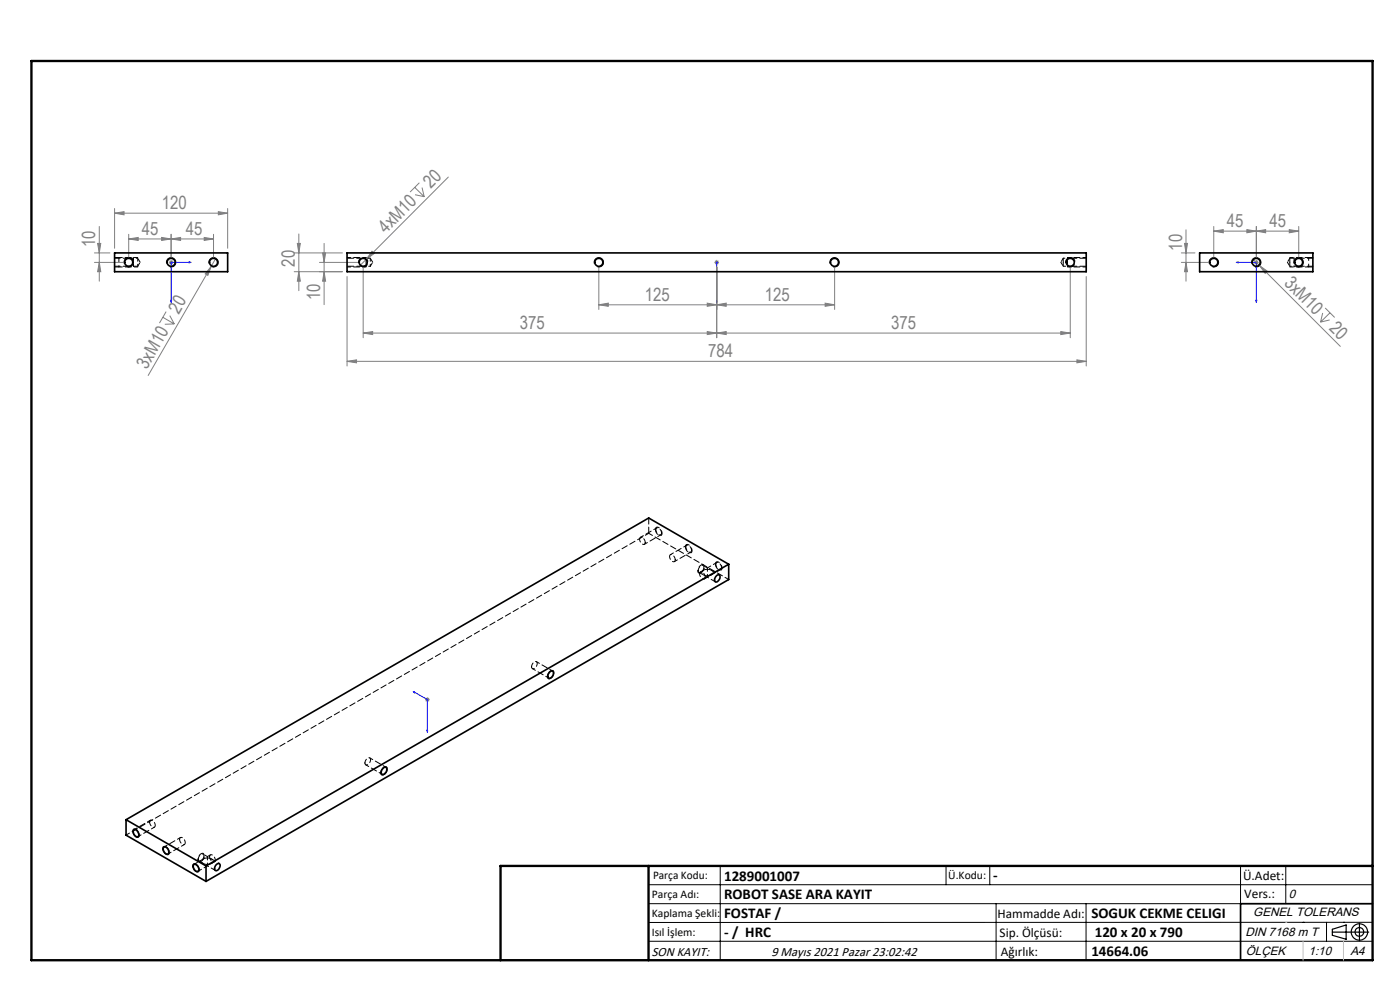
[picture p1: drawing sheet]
<svg xmlns="http://www.w3.org/2000/svg" width="297mm" height="210mm" viewBox="0 0 297 210" stroke-linecap="round" stroke-linejoin="round" font-family="sans-serif">
<g fill="none" stroke="#808080" stroke-width=".21">
<path d="M88 39.7l2 2M89 38.8l-2 1.9M89.5 39.8l.5 1.9M95.1 37.6l-18.8 18.8M20 55.7h6.3M20 53.6h3.3M20.7 51.6h.7l-.3 2zM21.1 55.7l.3 1.9h-.7zM21.1 48v11.6M24.3 45.2l2-.3v.7zM24.3 44.2v8.5M24.3 45.2h24"/>
<path d="M27.3 50.7l2-.3v.6zM27.3 49.7v4.9M27.3 50.7h18M34.3 50.4l2 .3-2 .3zM35.8 55.7h1M35.9 55.3l.8 .7M36.3 55.1v1.1M36.3 50.7l2-.3v.6zM36.3 49.7v4.9M36.7 55.3l-.8 .7M43.3 50.4l2 .3-2 .3zM44.8 56.5l-.7 1.9-.6-.3z"/>
<path d="M44.8 56.5l-13.4 23.1M45.3 49.7v4.9M45.8 54.8l-1 1.7M46.3 44.9l2 .3-2 .4zM48.3 44.2v8.5M62.4 53.6h10.2M63.1 51.6h.6l-.3 2zM63.4 49.6v12.1M63.4 57.6l.3 2h-.6zM67.8 55.7h8.3M68.4 53.6h.7l-.3 2.1zM68.8 57.6l.3 2h-.7z"/>
<path d="M68.8 51.6v13M72.6 57.6h-10.2M73.6 58.7v18.9M77 56.6v15M78.9 53.3l.5 .5-1.6 1.2zM88.1 41.3l1.9 .4M127 56.6v9M151.6 55.7h.9M151.7 55.3l.7 .7M152 55.1v1.1M152 56.6v15M152.4 55.3l-.7 .7"/>
<path d="M177.1 56.6v9M227 56.6v15M230.4 58.7v18.9M250.6 55.7h5.9M250.6 53.6h2.9M251.3 51.6h.6l-.3 2zM251.6 55.7l.3 1.9h-.6zM251.6 48.7v10.9M257.5 49l2-.3v.7zM257.5 49h18M257.5 48v6.6M264.5 48.7l2 .3-2 .4z"/>
<path d="M265.8 55l1.4 1.4M266 55.7h1M266.1 55.3l.8 .7M266.5 49l2-.3v.7zM266.5 48v6.6M266.5 55.1v1.1M266.9 55.3l-.8 .7M267.2 56.4l1.7 1.1-.5 .5zM267.2 56.4l17.1 17.1M273.5 48.7l2 .3-2 .4zM275.5 48v6.6M34.5 67.3l2.5 1.4"/>
<path d="M35.2 66.1l-1.4 2.4M36 66.9l1 1.8M37 68.7l-2 .1M73.6 76.7l2-.4v.7zM73.6 76.7h156.8M77 70.7l2.1-.4v.7zM77 70.7h150M127 64.7l2-.4v.7zM127 64.7h50.1M150 64.3l2 .4-2 .3zM150 70.3l2 .4-2 .3zM152 64.7l2.1-.4v.7z"/>
<path d="M152 70.7l2.1-.4v.7zM175 64.3l2.1 .4-2.1 .3zM225 70.3l2 .4-2 .3zM228.5 76.3l1.9 .4-1.9 .3zM280.6 66.4l-.5 1.9M281.1 65.3l2 2M282.1 67.9l-2 .4M282.2 66.3l-2.1 2M90.2 148.4h1M90.3 148.1l.7 .7M90.7 147.9v1M91 148.1l-.7 .7"/>
</g>
<g fill="none" stroke="#000" stroke-width=".21">
<path d="M26.4 55.9a.99 .99 0 0 1 .8-1.2 .99 .99 0 0 1 1.1 1 .99 .99 0 0 1-1.2 .9M35.3 55.9a.99 .99 0 0 1 .9-1.2 .99 .99 0 0 1 1.1 1 .99 .99 0 0 1-1.2 .9M44.3 55.9a.99 .99 0 0 1 .9-1.2 .99 .99 0 0 1 1.1 1 .99 .99 0 0 1-1.3 .9M126.1 55.9a.99 .99 0 0 1 .9-1.2 .99 .99 0 0 1 1 1 .99 .99 0 0 1-1.2 .9M176.1 55.9a1 1 0 0 1 .9-1.3 1 1 0 0 1 1 1.1 1 1 0 0 1-1.2 .9M256.5 55.9a.99 .99 0 0 1 .9-1.2 .99 .99 0 0 1 1.1 1 .99 .99 0 0 1-1.3 .9M265.5 55.9a1 1 0 0 1 .9-1.3 1 1 0 0 1 1.1 1.1 1 1 0 0 1-1.3 .9M274.5 55.9a1 1 0 0 1 .9-1.3 1 1 0 0 1 1.1 1.1 1 1 0 0 1-1.3 .9M116.5 142.5a.56 .56 0 0 1 .8-.2 .56 .56 0 0 1 .1 .8 .84 .84 0 0 1-1.2 .8l-.1-.7zM28.3 176a.92 .92 0 0 1 1.2 .8 .54 .54 0 0 1-.2 .8 .54 .54 0 0 1-.8-.3l-.3-.7zM34.6 179.6a1.09 1.09 0 0 1 1.3 1.5 .8 .8 0 0 1-1.3-.6zM81.2 162.9a.56 .56 0 0 1 .8-.2 .56 .56 0 0 1 .1 .8 .87 .87 0 0 1-1.3 .7v-.6z"/>
<path d="M41.1 183.2a1.17 1.17 0 0 1 1 1.7 1.1 1.1 0 0 1-1-.5 1.1 1.1 0 0 1 0-1.2zM137.6 187.7h153.6M137.6 191.7h153.6M137.6 199.7h153.6M152.8 183.7v20M200.7 183.7v4M210 183.7v4M211.3 191.7v12M230.4 191.7v12M263.2 183.7v20M272.8 183.7v8M276.4 195.6h.1"/>
<path d="M281.4 195.6v4.1M285 195.6h.1M291.2 195.6l-153.6 .1"/>
</g>
<path d="M28.2 55.2l-.3-.4 .2 .2M77.7 55.2v1M226.5 55.2v1" fill="none" stroke="#000" stroke-width=".21" stroke-dasharray="1.3 .6" stroke-dashoffset=".5" stroke-linecap="butt"/>
<path d="M77.5 56.4l.2-.2M77.7 56.4v.2M77.7 54.7v.3M226.5 56.4v.2M226.5 54.7v.3M274.5 55.6l.1 .2M139 112.3l.1-.4a.97 .97 0 0 1 1.3 1.1 .53 .53 0 0 1-.3 .7 .53 .53 0 0 1-.7-.4l-.4-1M145.4 116l.1-.4a.97 .97 0 0 1 1.3 1.1 .53 .53 0 0 1-.4 .6 .53 .53 0 0 1-.6-.4l-.4-.9M151.8 119.7l.1-.4a.97 .97 0 0 1 1.3 1.1 .53 .53 0 0 1-.4 .6 .53 .53 0 0 1-.7-.4l-.3-.9M148.7 121.5a1.16 1.16 0 0 0 .5-1.7 1.19 1.19 0 0 0-1 1.7h.5M42.7 182.7a1.16 1.16 0 0 0 .4-1.7 1.19 1.19 0 0 0-1 1.8l.6-.1" fill="none" stroke="#000" stroke-width=".21" stroke-dasharray="1.3 .6" stroke-linecap="butt"/>
<path d="M76.8 56.6a1 1 0 0 0 1.3-.9 1 1 0 0 0-1.1-1.1 1 1 0 0 0-.9 1.3M226.8 56.6a1 1 0 0 0 1.3-.9 1 1 0 0 0-1.1-1.1 1 1 0 0 0-.9 1.3" fill="none" stroke="#000" stroke-width=".21" stroke-dasharray="1.3 .6" stroke-dashoffset="-.1" stroke-linecap="butt"/>
<path d="M28.3 54.6v2M277.6 54.6v2" fill="none" stroke="#000" stroke-width=".21" stroke-dasharray="1.3 .6" stroke-dashoffset=".6" stroke-linecap="butt"/>
<path d="M25.2 56.6v-2M274.5 56.6v-2" fill="none" stroke="#000" stroke-width=".21" stroke-dasharray="1.3 .6" stroke-dashoffset="1" stroke-linecap="butt"/>
<g fill="none" stroke="#000" stroke-width=".25">
<path d="M282.6 197.7h7.8M282.6 197.1l3-.9v3l-3-.8zM288.4 195.8v3.8M106.2 203.7h185"/>
<circle cx="288.4" cy="197.7" r="1.74"/>
<circle cx="288.4" cy="197.7" r=".93"/>
</g>
<g fill="none" stroke="#00f" stroke-width=".21">
<path d="M40.1 55.6l.4 .1-.4 .1zM40.5 55.7h-4.2v8.4M152 55.6v.2zM152 55.7h.1M152 55.7v8.4M262.3 55.7h4.2v8.4M262.3 55.7l.4-.1v.2zM36.2 63.7h.2l-.1 .4zM152 64.1v-.4v.4M266.4 63.7h.2l-.1 .4zM87.7 146.7l.2 .1v.2zM87.7 146.7l3 1.7v6.9"/>
<path d="M90.6 154.9l.1 .1v.3z"/>
</g>
<g fill="none" stroke="#000" stroke-width=".21" stroke-dasharray="1.3 .6">
<path d="M25.2 56.6h.1M26.5 55h.1M28.3 55.7v-.1M28.3 54.6h.1M77.7 55v.2M77.7 56.2v.2M77.7 54.6v.1M77.7 55h-.1M226.5 55v.2M226.5 56.2v.2M226.5 54.6v.1M274.5 56.6h.1"/>
<path d="M274.7 55l.1-.1M277.6 54.6h.1"/>
</g>
<path d="M24.3 56.6h.9M25.2 56.6h4M25.2 54.6h-.9M29.2 54.6h-4M73.7 56.6h4M77.7 54.6h-4M226.5 56.6h4M230.5 54.6h-4M273.6 56.6h4M277.6 54.6h-4M277.6 56.6h.9M278.5 54.6h-.9" fill="none" stroke="#000" stroke-width=".21" stroke-dasharray="1.3 .6" stroke-dashoffset=".5"/>
<path d="M291.2 191.7h-28v12" fill="none" stroke="#000" stroke-width=".35"/>
<path d="M6.7 12.9h284.5v190.8h-284.5zM137.6 183.7v20M291.2 183.7h-185v20" fill="none" stroke="#000" stroke-width=".5"/>
<path d="M276.4 199.7v4M285 199.7v4" fill="none" stroke="#c0c0c0" stroke-width=".21"/>
<path d="M272.8 195.6h.1" fill="none" stroke="#c0c0c0" stroke-width=".25"/>
<g fill="#00f">
<path d="M152 55.6v.2zM152 63.7v.4z"/>
<path d="M262.3 55.7l.4-.1v.2zM266.4 63.7h.2l-.1 .4z"/>
<path d="M40.1 55.6v.2l.4-.1zM36.2 63.7l.1 .4 .1-.4zM87.7 146.7l.2 .1v.2zM90.6 154.9l.1 .1v.3z"/>
</g>
<g fill="#808080">
<path d="M78.9 53.3l.5 .5-1.6 1.2z"/>
<path d="M44.8 56.5l-.7 1.9-.6-.3z"/>
<path d="M267.2 56.4l1.7 1.1-.5 .5z"/>
<path d="M150 64.3l2 .4-2 .3zM127 64.7l2-.4v.7zM150 70.3l2 .4-2 .3zM77 70.7l2.1-.4v.7z"/>
<path d="M34.3 50.4l2 .3-2 .3zM27.3 50.7l2-.3v.6z"/>
<path d="M266.5 49l2-.3v.7zM273.5 48.7l2 .3-2 .4z"/>
<path d="M24.3 45.2l2-.3v.7zM46.3 44.9l2 .3-2 .4z"/>
<path d="M264.5 48.7l2 .3-2 .4zM257.5 49l2-.3v.7z"/>
<path d="M63.4 57.6l.3 2h-.6zM63.1 51.6h.6l-.3 2z"/>
<path d="M68.4 53.6h.7l-.3 2.1zM68.8 57.6l.3 2h-.7zM251.6 55.7l.3 1.9h-.6zM251.3 51.6h.6l-.3 2zM21.1 55.7l.3 1.9h-.7zM20.7 51.6h.7l-.3 2z"/>
<path d="M73.6 76.7l2-.4v.7zM228.5 76.3l1.9 .4-1.9 .3zM152 64.7l2.1-.4v.7zM175 64.3l2.1 .4-2.1 .3zM152 70.7l2.1-.4v.7zM225 70.3l2 .4-2 .3z"/>
<path d="M36.3 50.7l2-.3v.6zM43.3 50.4l2 .3-2 .3z"/>
</g>
<g fill="none" stroke="#000" stroke-width=".35">
<path d="M24.3 53.6h24v4h-24zM73.6 53.6h156.8v4h-156.8zM254.5 53.6h24v4h-24zM154.6 119.7v3.2l-110.9 64.1M154.6 119.7l-110.9 64M154.6 119.7l-17-9.8-110.9 64M151.9 122.2a.47 .47 0 0 1 .7-.2 .47 .47 0 0 1 .1 .7l-.2 .4a.47 .47 0 0 1-.6 .4 .47 .47 0 0 1-.3-.7zM116.6 142.6a.47 .47 0 0 1 .7-.2 .47 .47 0 0 1 .1 .7 .67 .67 0 0 1-.4 .7 .67 .67 0 0 1-.8-.2l.1-.6zM26.7 173.9l17 9.8M26.7 173.9v3.3l17 9.8M28.4 176.1a.91 .91 0 0 1 1.1 1.1l-.1 .2a.83 .83 0 0 1-.9-.2 .83 .83 0 0 1-.2-.8zM34.7 179.7a.93 .93 0 0 1 .9 .4 .93 .93 0 0 1 .1 1 1.02 1.02 0 0 1-1-1.4z"/>
<path d="M81.2 163a.47 .47 0 0 1 .7-.2 .47 .47 0 0 1 .1 .7l-.2 .4a.51 .51 0 0 1-.8 .3 .51 .51 0 0 1 0-.8zM41.1 183.4a.93 .93 0 0 1 .9 .4 .93 .93 0 0 1 0 1 .99 .99 0 0 1-.9-1.4zM43.7 183.7v3.3M45.9 183.4a.46 .46 0 0 1 .7-.2 .46 .46 0 0 1 0 .7 .65 .65 0 0 1-.3 .7 .65 .65 0 0 1-.8-.1v-.5z"/>
<circle cx="27.3" cy="55.6" r=".84"/>
<circle cx="36.3" cy="55.6" r=".84"/>
<circle cx="45.3" cy="55.6" r=".84"/>
<circle cx="77" cy="55.6" r=".84"/>
<circle cx="127" cy="55.6" r=".84"/>
<circle cx="177" cy="55.6" r=".85"/>
<circle cx="227" cy="55.6" r=".84"/>
<circle cx="257.5" cy="55.6" r=".84"/>
<circle cx="266.5" cy="55.6" r=".85"/>
<circle cx="275.5" cy="55.6" r=".84"/>
</g>
<path d="M29.2 56.5v-1.7M77.1 56.5h1.5M78.6 56.5v-1.7M78.6 54.8h-1.5M225.6 56.5h1.5M227.1 54.8h-1.5M150.1 120.8v1.6M44 182v1.7" fill="none" stroke="#000" stroke-width=".21" stroke-dasharray="1.3 .6" stroke-dashoffset=".8"/>
<g fill="none" stroke="#000" stroke-width=".21" stroke-dasharray="1.3 .6" stroke-dashoffset=".4">
<path d="M225.6 55.6v.9M225.6 54.8v.8M273.6 55.6v.9M273.6 54.8v.8M136.9 115.1l-.1 .3a.93 .93 0 0 1-.9-.4 .93 .93 0 0 1-.1-1 .99 .99 0 0 1 1.1 1.1M137.6 113.1l17 9.8M140.3 113.1l-.1 .3a.93 .93 0 0 1-.9-.4 .93 .93 0 0 1 0-1 .99 .99 0 0 1 1 1.1M143.2 118.7l-.1 .4a.93 .93 0 0 1-.9-.4 .93 .93 0 0 1 0-1 .99 .99 0 0 1 1 1M146.7 116.7l-.1 .4a.93 .93 0 0 1-.9-.4 .93 .93 0 0 1 0-1 .99 .99 0 0 1 1 1M152 119.3l-1.9 1.2M148.1 121l.1 .4a.93 .93 0 0 0 1-.4 .93 .93 0 0 0 0-1 .99 .99 0 0 0-1.1 1M149.2 121l-.6 .3"/>
<path d="M149.4 122.8l.7-.4M149.6 122.4l-.1 .3a.93 .93 0 0 1-.9-.4 .93 .93 0 0 1 0-1 .99 .99 0 0 1 1 1.1M150.9 121.9l2-1.1M153.1 120.4l-.1 .3a.93 .93 0 0 1-1-.4 .93 .93 0 0 1 0-1 .99 .99 0 0 1 1.1 1.1M112.8 141.4l.1 .4a.93 .93 0 0 0 .9-.4 .93 .93 0 0 0 0-1 .99 .99 0 0 0-1 1M26.8 177.1l110.8-64M31.7 174.4a.99 .99 0 0 0 1.1 1.1 .94 .94 0 0 0-.1-1 .94 .94 0 0 0-.9-.5l-.1 .4M38.1 178.1a.99 .99 0 0 0 1 1 .94 .94 0 0 0 0-1 .94 .94 0 0 0-.9-.4l-.1 .4M77.4 161.8l.1 .4a.93 .93 0 0 0 .9-.4 .93 .93 0 0 0 .1-1 .99 .99 0 0 0-1.1 1M42 184.8l2-1.1M42.1 182.3l.1 .3a.93 .93 0 0 0 .9-.4 .93 .93 0 0 0 0-1 .99 .99 0 0 0-1 1.1M43.2 182.2l-2 1.1"/>
<path d="M44.5 181.7a.99 .99 0 0 0 1 1.1 .94 .94 0 0 0 0-1 .94 .94 0 0 0-.9-.4l-.1 .3M44.6 181.3l-.6 .4M44.9 183.2l.6-.4"/>
</g>
<g fill="none" stroke="#000" stroke-width=".21" stroke-dasharray="1.3 .6" stroke-dashoffset=".5">
<path d="M29.2 56.5l.5-.9M29.7 55.6l-.5-.8M78.6 56.5l.5-.9M79.1 55.6l-.5-.8M225 55.6l.6 .9M225.6 54.8l-.6 .8M273.1 55.6l.5 .9M273.6 54.8l-.5 .8M136.7 115.5l3.5-2M139.3 112l-3.4 2M143.1 119.1l3.4-2M145.7 115.7l-3.5 2"/>
<path d="M148.3 121.4l.9 .5M150.1 120.5l-.9-.6M112.9 141.8l3.5 2M117.3 142.4l-3.5-2M29.3 177.5l3.5-2M31.9 174l-3.5 2M38.3 177.7l-3.5 2M77.6 162.2l3.5 2M81.9 162.8l-3.5-2M35.7 181.1l3.4-2M42.2 182.6l1 .6M44 181.7l-.9-.5"/>
</g>
<path d="M73.7 56.5h3.4M77.1 54.8h-3.4M227.1 56.5h3.4M230.5 54.8h-3.4" fill="none" stroke="#000" stroke-width=".21" stroke-dasharray="1.3 .6" stroke-dashoffset="-.1"/>
<path d="M27.3 56.5h1.9M29.2 54.8h-1.9M273.6 56.5h1.9M275.5 54.8h-1.9M150.1 122.4l1.7 1M152.6 121.9l-1.7-.9M44 183.7l1.7 .9M46.6 183.2l-1.7-1" fill="none" stroke="#000" stroke-width=".21" stroke-dasharray="1.3 .6" stroke-dashoffset="1"/>
<path d="M24.3 56.5h3M27.3 54.8h-3M275.5 56.5h3M278.5 54.8h-3M150.1 122.1a.81 .81 0 0 0 .8-.1 .81 .81 0 0 0 .2-.9l-.4-.2-.6-.1M150.1 122.1a.86 .86 0 0 1-1.2-.9l.4-.3 .8-.1M44 183.4a.81 .81 0 0 1-.9-.2 .81 .81 0 0 1-.2-.8l.5-.3 .6-.1M44 183.4a.86 .86 0 0 0 1.1-1l-.3-.2-.8-.2" fill="none" stroke="#000" stroke-width=".21" stroke-dasharray="1.3 .6" stroke-dashoffset=".1"/>
<path d="M137.6 109.9v3.2M150.1 120.8v-.3M44 182v-.3" fill="none" stroke="#000" stroke-width=".21" stroke-dasharray="1.3 .6"/>
<g font-size="3.9" fill="#808080">
<text x="91.4" y="40.1" transform="rotate(-45 91.4 40.1)">20</text>
<text x="34.3" y="44.3">120</text>
<text x="20.2" y="52.4" transform="rotate(-90 20.2 52.4)">10</text>
<text x="30.1" y="49.8">45</text>
<text x="39.4" y="49.8">45</text>
<text x="81.9" y="49.6" transform="rotate(-45 81.9 49.6)">4xM10</text>
<text x="250.8" y="53.2" transform="rotate(-90 250.8 53.2)">10</text>
<text x="260.3" y="48.2">45</text>
<text x="269.3" y="48.2">45</text>
<text x="62.5" y="56.6" transform="rotate(-90 62.5 56.6)">20</text>
<text x="67.9" y="63.7" transform="rotate(-90 67.9 63.7)">10</text>
<text x="136.8" y="63.8">125</text>
<text x="162.2" y="63.8">125</text>
<text x="272.3" y="60.2" transform="rotate(45 272.3 60.2)">3xM10</text>
<text x="37.9" y="66.7" transform="rotate(-60 37.9 66.7)">20</text>
<text x="110.3" y="69.8">375</text>
<text x="189" y="69.8">375</text>
<text x="281.8" y="69.7" transform="rotate(45 281.8 69.7)">20</text>
<text x="150.2" y="75.8">784</text>
<text x="31.2" y="78.4" transform="rotate(-60 31.2 78.4)">3xM10</text>
</g>
<g font-size="3.2">
<text x="153.6" y="186.8">1289001007</text>
<text x="153.6" y="190.8">ROBOT SASE ARA KAYIT</text>
<text x="210.7" y="186.6">-</text>
<text x="153.6" y="194.8">FOSTAF /</text>
<text x="231.5" y="194.8">SOGUK CEKME CELIGI</text>
<text x="153.6" y="198.8">- / HRC</text>
<text x="231.5" y="202.8">14664.06</text>
<text x="232.2" y="198.7">120 x 20 x 790</text>
</g>
<g font-size="2.8">
<text x="263.7" y="186.7">Ü.Adet:</text>
<text x="263.9" y="190.5">Vers.:</text>
<text x="211.6" y="194.8">Hammadde Adı:</text>
<text x="138.3" y="202.8">SON KAYIT:</text>
<text x="163.6" y="202.8">9 Mayıs 2021 Pazar 23:02:42</text>
<text x="212.1" y="198.7">Sip. Ölçüsü:</text>
<text x="212.3" y="202.7">Ağırlık:</text>
</g>
<g font-size="2.6">
<text x="273.4" y="190.4">0</text>
<text x="265.9" y="194.4">GENEL TOLERANS</text>
<text x="264.2" y="198.5">DIN 7168 m T</text>
<text x="264.3" y="202.6">ÖLÇEK</text>
<text x="277.6" y="202.6">1:10</text>
<text x="286.5" y="202.6">A4</text>
</g>
<g font-size="2.5">
<text x="138.3" y="190.5">Parça Adı:</text>
<text x="138.5" y="186.5">Parça Kodu:</text>
<text x="201.2" y="186.5">Ü.Kodu:</text>
<text x="138.3" y="194.5">Kaplama Şekli:</text>
<text x="138.3" y="198.6">Isıl İşlem:</text>
</g>
</svg>
